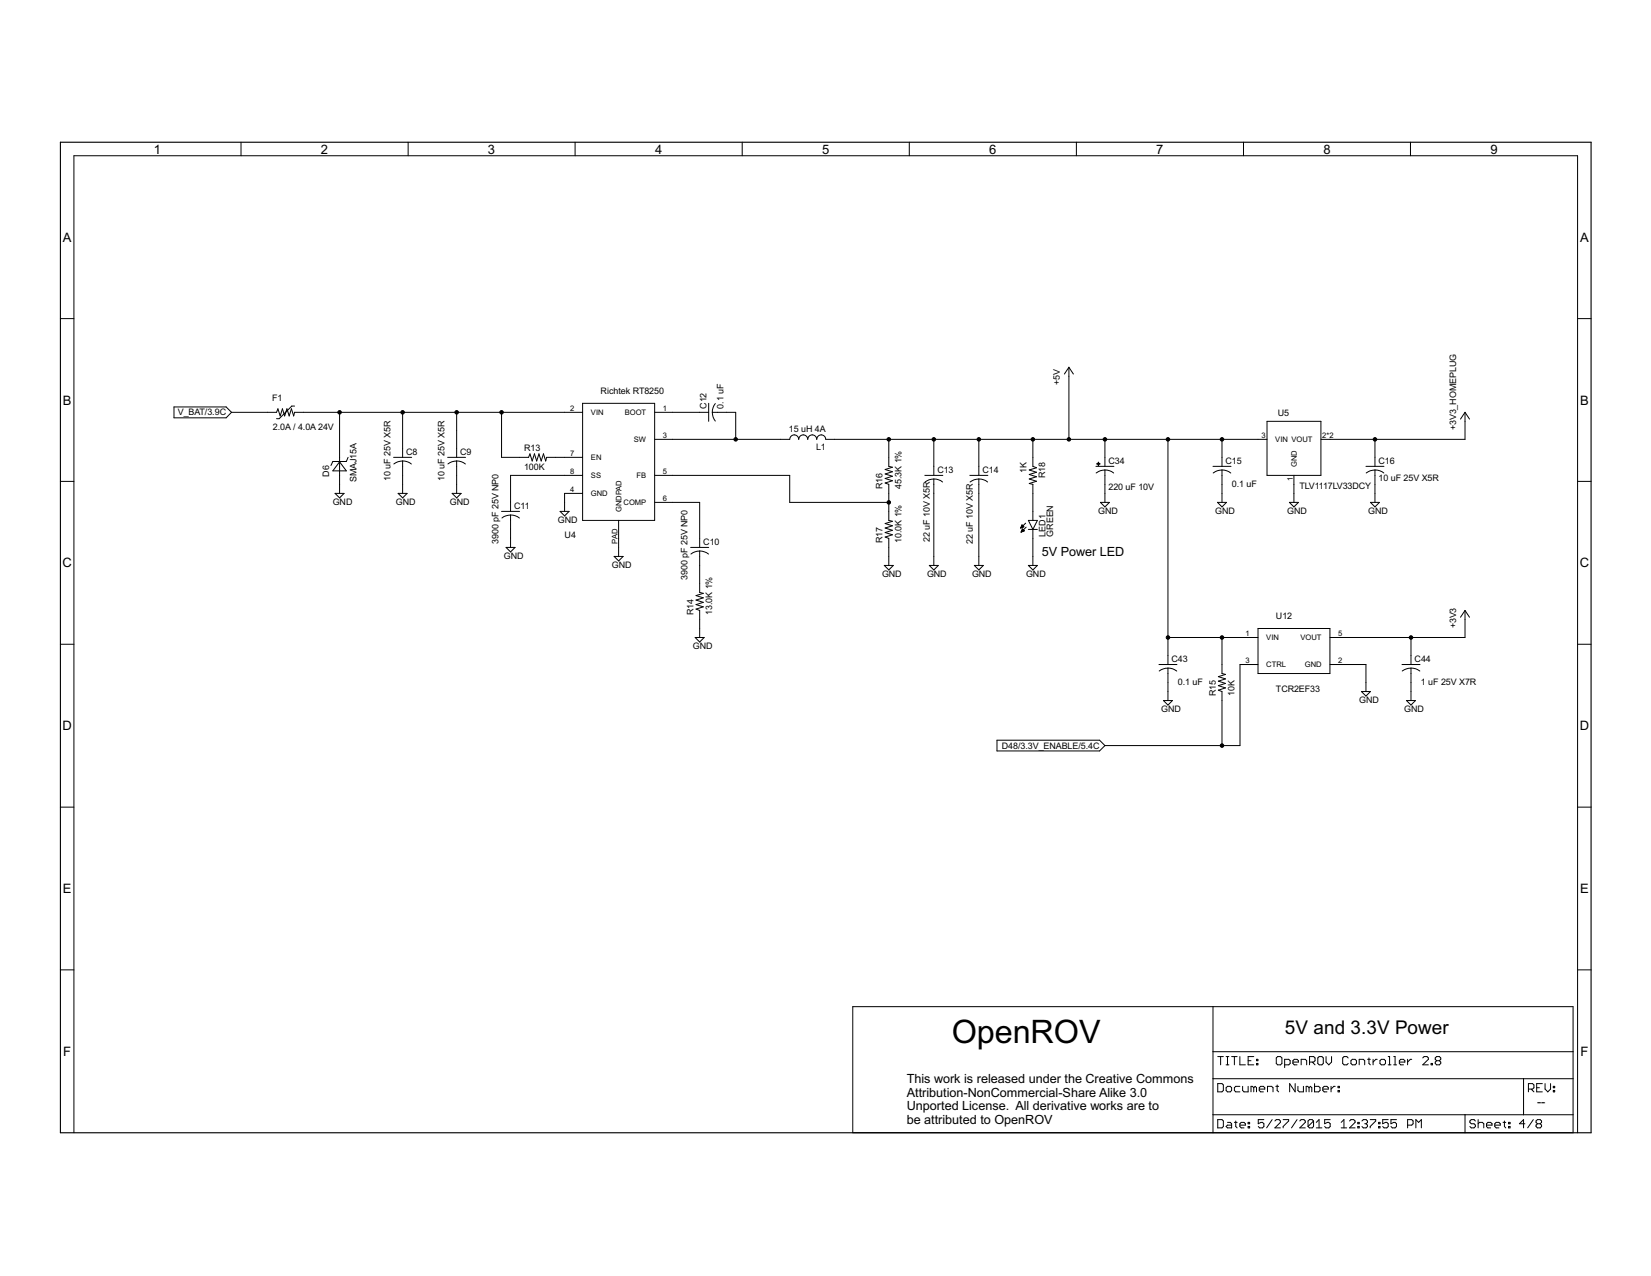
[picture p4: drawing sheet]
<svg xmlns="http://www.w3.org/2000/svg" width="279mm" height="216mm" viewBox="0 0 279 216" stroke-linecap="round" stroke-linejoin="round" font-family="sans-serif">
<g fill="none" stroke="#000" stroke-width=".17">
<path d="M40.8 24.1v2.3M69.1 24.1v2.3M97.3 24.1v2.3M125.6 24.1v2.3M153.9 24.1v2.3M182.2 24.1v2.3M210.4 24.1v2.3M238.7 24.1v2.3M10.2 53.9h2.3M267 53.9h2.3M29.4 68.9h8.9l.9 .9-.9 .9h-8.9zM39.2 69.8h7.6l.2-.6 .4 1.2 .4-1.2 .4 1.2 .4-1.2 .3 1.2 .4-1.2 .4 1.2 .1-.6h48.8"/>
<path d="M49.8 68.7h-.4l-2.2 2.1h-.4M57.5 78.1l1.1 1.6h-2.3zM57.5 69.8v13.7M58.9 77.4l-.3 .7h-2.3l-.3 .7M66.6 77.4h3.1M68.1 78a2.36 2.36 0 0 1 1.5 .5M68.1 78a2.36 2.36 0 0 0-1.4 .5M68.1 69.8v7.6M68.1 78v5.5M75.8 77.4h3M77.3 78a2.36 2.36 0 0 1 1.5 .5M77.3 78a2.36 2.36 0 0 0-1.5 .5"/>
<path d="M77.3 69.8v7.6M77.3 78v5.5M84.9 69.8v7.6h4.6l.2-.6 .4 1.2 .3-1.2 .4 1.2 .4-1.2 .4 1.2 .4-1.2 .4 1.2 .1-.6h6.1M98.6 68.2h12.2v19.9h-12.2zM110.8 74.3h22.8a.76 .76 0 0 1 .8-.7 .76 .76 0 0 1 .8 .7 .76 .76 0 0 1 .7-.7 .76 .76 0 0 1 .8 .7 .76 .76 0 0 1 .8-.7 .76 .76 0 0 1 .7 .7 .76 .76 0 0 1 .8-.7 .76 .76 0 0 1 .7 .7h74.7M110.8 69.8h9.1M119.9 68.2v3.1M120.5 69.8a2.36 2.36 0 0 0 .6 1.4M120.5 69.8h4v4.5M121.1 68.3a2.36 2.36 0 0 0-.6 1.5M150.4 74.3v4.6l.6 .2-1.2 .3 1.2 .4-1.2 .4 1.2 .4-1.2 .4 1.2 .3-1.2 .4 .6 .3v6.1l.6 .1-1.2 .4 1.2 .4-1.2 .3 1.2 .4-1.2 .4 1.2 .4-1.2 .4 .6 .2v4.6M158 74.3v6.1"/>
<path d="M165.7 74.3v6.1M174.8 74.3v4.6l.6 .2-1.2 .4 1.2 .4-1.2 .4 1.2 .4-1.2 .3 1.2 .4-1.2 .4 .6 .2v6.1M180.9 62.1l.8 1.2M180.9 62.1l-.8 1.2M180.9 62.1v12.2M185.5 78.9h3M187 79.5a2.36 2.36 0 0 1 1.5 .5M187 79.5a2.36 2.36 0 0 0-1.5 .5M187 74.3v4.6M187 79.5v5.5M197.7 74.3v38.1M205.3 78.9h3"/>
<path d="M206.8 79.5a2.36 2.36 0 0 1 1.5 .5M206.8 79.5a2.36 2.36 0 0 0-1.5 .5M206.8 74.3v4.6M206.8 79.5v5.5M214.4 71.3h9.1v9.1h-9.1zM231.2 78.9h3M232.7 79.5a2.36 2.36 0 0 1 1.5 .5M232.7 79.5a2.36 2.36 0 0 0-1.5 .5M232.7 74.3v4.6M232.7 79.5v5.5M247.9 69.8v4.5h-24.4M247.9 69.8l.8 1.1"/>
<path d="M247.9 69.8l-.7 1.1M10.2 81.4h2.3M56.7 83.5h1.5l-.7 .7zM67.4 83.5h1.5l-.8 .7zM76.5 83.5h1.5l-.7 .7zM84.9 86.5h3M85.6 92.6h1.6l-.8 .8zM86.4 87.1a2.36 2.36 0 0 1 1.5 .6M86.4 87.1a2.36 2.36 0 0 0-1.5 .6M86.4 87.1v5.5M94.8 86.5h1.5l-.8 .8zM98.6 80.4h-12.2v6.1"/>
<path d="M98.6 83.5h-3.1v3M103.9 94.1h1.6l-.8 .8zM104.7 88.1v6M110.8 80.4h22.8v4.6h16.8M110.8 85h7.6v7.6M116.9 92.6h3M116.9 93.7a2.36 2.36 0 0 1 1.5-.5v7l.6 .2-1.2 .4 1.2 .4-1.2 .3 1.2 .4-1.2 .4 1.2 .4-1.2 .4 .6 .2v4.6M118.4 93.2l.8 .2 .7 .3M149.6 95.7h1.6l-.8 .7zM156.5 80.4h3.1M157.3 95.7h1.5l-.8 .7zM158 81a2.36 2.36 0 0 1 1.5 .6"/>
<path d="M158 81a2.36 2.36 0 0 0-1.5 .6M158 81v14.7M164.1 80.4h3.1M164.9 95.7h1.5l-.7 .7zM165.7 81a2.36 2.36 0 0 1 1.4 .6M165.7 81a2.36 2.36 0 0 0-1.5 .6M165.7 81v14.7M172.7 89.3h.1M172.8 89.3h.1M172.8 89.2h.3M172.8 89.2h.4M172.8 90h.1"/>
<path d="M172.8 89.1h.4M172.8 89.9h.3M172.9 89h.3M172.9 89h.2M172.9 89.9h.3M172.9 89.8h.4M172.9 88.9h.2M172.9 89.7h.4M173 88.8l.3 .3-.6 .2zM173 88.9h.1M173 89.7h.2M173 89.6h.2"/>
<path d="M173 89.6h.1M173 89.5l-.2 .5M173 89.5l.3 .3M173 89.5h.1M173.3 89.8l-.5 .2M173.6 88.5l-.9 .8M173.7 89.2l-.9 .8M174 95.7h1.6l-.8 .7zM174 88.1h1.6l-.8 1.5zM174 89.6h1.6M174.8 89.6v6.1M186.2 85h1.5l-.7 .8z"/>
<path d="M206 85h1.6l-.8 .8zM218.2 85h1.5l-.7 .8zM219 80.4v4.6M231.9 85h1.5l-.7 .8zM267 81.4h2.3M10.2 109h2.3M117.6 107.9h1.6l-.8 .7zM196.1 112.4h3.1M196.9 118.5h1.5l-.7 .8zM197.7 113a2.36 2.36 0 0 1 1.4 .5M197.7 113.1l-.8 .1-.7 .3M197.7 107.9h15.2"/>
<path d="M197.7 113.1v5.4M206.8 107.9v6.1l.6 .1-1.2 .4 1.2 .4-1.2 .4 1.2 .3-1.2 .4 1.2 .4-1.2 .4 .6 .2v9.2M212.9 112.4h-3.1v13.8h-22.8M212.9 106.3h12.2v7.7h-12.2zM225.1 112.4h6.1v4.6M230.4 117h1.5l-.7 .8zM237.3 112.4h3M238 118.5h1.5l-.7 .8zM238.8 113a2.36 2.36 0 0 1 1.5 .5M238.8 113.1l-.8 .1-.7 .3M238.8 107.9v4.5M238.8 113.1v5.4"/>
<path d="M247.9 103.3v4.6h-22.8M247.9 103.3l.8 1.1M247.9 103.3l-.7 1.1M267 109h2.3M10.2 136.6h2.3M168.7 125.2h17.4l.9 1-.9 .9h-17.4zM267 136.6h2.3M10.2 164.1h2.3M144.3 170.3h121.9v21.4h-121.9zM205.3 170.3v21.4M205.3 177.9h60.9M206.1 178.8h.9"/>
<path d="M206.6 178.8v1.4M207.5 178.8h.5M207.7 178.8v1.4M208.4 178.8h1M208.9 178.8v1.4M209.8 178.8v1.4h1M211.2 179.5h.5M212.2 178.8h-1v1.4h1M212.6 179.9h.3v.3h-.3zM212.6 179.2h.3v.3h-.3zM216 179l.2-.2h.5l.2 .2v.9l-.2 .3h-.5l-.2-.3zM218.8 179.7h.9v-.2l-.2-.3h-.5l-.2 .3v.4l.2 .3h.5"/>
<path d="M221.6 179.7h.7l.2-.2v-.5l-.2-.2h-.7v1.4M222.1 179.7l.4 .5M223 179l.2-.2h.5l.2 .2v.9l-.2 .3h-.5l-.2-.3zM224.4 178.8v.9l.5 .5 .4-.5v-.9M228.2 179l-.3-.2h-.4l-.3 .2v.9l.3 .3h.4l.3-.3M228.6 179.5l.3-.3h.4l.3 .3v.4l-.3 .3h-.4l-.3-.3zM231.4 179.2h.5M231.7 179v.9l.2 .3M232.4 179.2v1M233.1 179.2h-.3l-.4 .5M233.8 179.2h.4l.3 .3v.4l-.3 .3h-.4l-.3-.3v-.4zM234.9 178.8h.3v1.4"/>
<path d="M235.9 178.8h.2v1.4M236.8 179.7h.9v-.2l-.2-.3h-.5l-.2 .3v.4l.2 .3h.5M238.2 179.2v1M238.9 179.2h-.2l-.5 .5M240.8 179l.2-.2h.5l.2 .2v.2l-.9 1h.9M242.2 179.9h.2v.3h-.2zM243.1 179.5l-.2-.3v-.2l.2-.2h.5l.2 .2v.2l-.2 .3M243.1 179.5l-.2 .2v.2l.2 .3h.5l.2-.3v-.2l-.2-.2M243.1 179.5h.5M267 164.1h2.3M12.5 191.7v-165.3h254.5v165.3M205.3 182.5h60.9"/>
<path d="M205.3 188.6h60.9M206.1 183.3h.7l.2 .3v.9l-.2 .2h-.7zM206.1 189.4h.7l.2 .3v.9l-.2 .2h-.7zM207.5 184l.2-.2h.5l.2 .2v.5l-.2 .2h-.5l-.2-.2zM207.5 180.2h.5M207.7 189.9h.5l.2 .2v.7h-.7l-.2-.2 .2-.2h.7M208.9 189.9h.5M209.1 189.7v.9l.3 .2M209.8 190.4h1v-.3l-.3-.2h-.4l-.3 .2v.5l.3 .2h.4M209.8 183.8h-.7l-.2 .2v.5l.2 .2h.7M210.3 183.8v.7l.2 .2h.7v-.9M211.2 190.6h.3v.2h-.3z"/>
<path d="M211.2 189.9h.3v.2h-.3zM212.2 184l-.3-.2h-.2v.9M212.2 184l.2-.2 .2 .2v.7M212.2 184v.7M213.1 184.3h.9v-.3l-.2-.2h-.5l-.2 .2v.5l.2 .2h.5M213.9 189.4h-1v.7l.5-.2h.3l.2 .2v.5l-.2 .2h-.5l-.3-.2M214.5 184.7v-.9h.7l.2 .2v.7M215.3 189.4l-.9 1.4M215.8 189.7l.2-.3h.5l.2 .3v.2l-.9 .9h.9M215.9 183.8h.5M216.1 183.6v.9l.3 .2M217.1 189.4h1v.3l-1 .9v.2"/>
<path d="M217.4 180.2h.7l.2-.3v-.4l-.2-.3h-.7v1.4M219.2 183.3v1.4l-1-1.4v1.4M219.5 189.4l-.9 1.4M219.6 183.8v.7l.3 .2h.7v-.9M220 189.7l.2-.3h.5l.2 .3v.2l-.9 .9h.9M220.2 180.2v-1h.7l.2 .3v.7M221.5 184l-.2-.2h-.3v.9M221.5 184v.7M221.5 184l.3-.2 .2 .2v.7M222.3 189.7v.9l-.2 .2h-.5l-.2-.2M222.3 189.7l-.2-.3h-.5l-.2 .3v.9M222.3 189.7l-.9 .9"/>
<path d="M222.5 183.3v1.4h.7l.2-.2v-.5l-.2-.2h-.7M222.8 190.8h.9M222.8 189.9l.4-.5v1.4M223.9 184.3h.9v-.3l-.2-.2h-.5l-.2 .2v.5l.2 .2h.5M225.1 189.4h-.9v.7l.4-.2h.3l.2 .2v.5l-.2 .2h-.5l-.2-.2M225.3 183.8v.9M226 183.8h-.3l-.4 .5M226.4 184.5h.3v.2h-.3zM226.4 183.8h.3v.2h-.3zM227 190.8h.9M227 189.9l.4-.5v1.4M228.4 189.7l.2-.3h.5l.2 .3v.2l-.9 .9h.9"/>
<path d="M229.8 190.6h.2v.2h-.2zM229.8 189.9h.2v.2h-.2zM230 180.2v-1h.7l.2 .3v.7M230.5 189.7l.2-.3h.5l.2 .3v.2l-.2 .2M230.9 190.1h.3M231.2 190.1l.2 .3v.2l-.2 .2h-.5l-.2-.2M231.9 189.4h.9v.3l-.9 .9v.2M233.3 190.6h.2v.2h-.2zM233.3 189.9h.2v.2h-.2zM234.9 189.4h-.9v.7l.5-.2h.2l.2 .2v.5l-.2 .2h-.5l-.2-.2M234.9 180.2h.5M235.9 180.2h.4"/>
<path d="M236.3 189.4h-.9v.7l.5-.2h.2l.2 .2v.5l-.2 .2h-.5l-.2-.2M238.2 190.4h.7l.2-.3v-.4l-.2-.3h-.7v1.4M239.6 190.8v-1.4l.5 .5 .4-.5v1.4M247.9 188.6v3.1M249.7 189.7l-.3-.3h-.4l-.2 .3v.2l.2 .2h.4l.3 .3v.2l-.3 .2h-.4l-.2-.2M250.1 190.1l.3-.2h.5l.2 .2v.7M250.1 189.4v1.4M251.6 190.4h.9v-.3l-.2-.2h-.5l-.2 .2v.5l.2 .2h.5M253 190.4h.9v-.3l-.2-.2h-.5l-.2 .2v.5l.2 .2h.5M254.4 189.9h.4M254.6 189.7v.9l.2 .2M255.3 190.6h.2v.2h-.2z"/>
<path d="M255.3 189.9h.2v.2h-.2zM257.8 182.5v6.1M258.1 190.1h-1l.7-.7v1.4M258.7 184.3h.7l.2-.3v-.4l-.2-.3h-.7v1.4M259.1 184.3l.5 .4M259.5 189.4l-1 1.4M260.1 184h.4M260.2 190.1l-.3 .3v.2l.3 .2h.4l.3-.2v-.2l-.3-.3M260.2 190.1l-.3-.2v-.2l.3-.3h.4l.3 .3v.2l-.3 .2M260.2 190.1h.4M261 183.3h-.9v1.4h.9M261.5 183.3v1l.4 .4 .5-.4v-1"/>
<path d="M262.9 184.5h.2v.2h-.2zM262.9 183.8h.2v.2h-.2z"/>
</g>
<path d="M10.2 24.1h259.1v167.6h-259.1z" fill="none" stroke="#000" stroke-width=".19"/>
<path d="M185.6 78.4l.6 .1zM185.8 78.2l.1 .6z" fill="#000" stroke="#000" stroke-width=".17"/>
<g fill="#000" stroke="#000" stroke-width=".17">
<circle cx="57.5" cy="69.8" r=".3"/>
<circle cx="68.1" cy="69.8" r=".3"/>
<circle cx="77.3" cy="69.8" r=".3"/>
<circle cx="84.9" cy="69.8" r=".3"/>
<circle cx="124.5" cy="74.3" r=".3"/>
<circle cx="150.4" cy="74.3" r=".3"/>
<circle cx="158" cy="74.3" r=".3"/>
<circle cx="165.7" cy="74.3" r=".3"/>
<circle cx="174.8" cy="74.3" r=".3"/>
<circle cx="180.9" cy="74.3" r=".3"/>
<circle cx="187" cy="74.3" r=".3"/>
<circle cx="197.7" cy="74.3" r=".3"/>
<circle cx="206.8" cy="74.3" r=".3"/>
<circle cx="232.7" cy="74.3" r=".3"/>
<circle cx="150.4" cy="85" r=".3"/>
<circle cx="197.7" cy="107.9" r=".3"/>
<circle cx="206.8" cy="107.9" r=".3"/>
<circle cx="238.8" cy="107.9" r=".3"/>
<circle cx="206.8" cy="126.2" r=".3"/>
</g>
<text font-size="6.1" x="161.1" y="176.4">OpenROV</text>
<text font-size="3.6" x="217.5" y="174.9">5V and 3.3V Power</text>
<g font-size="2.5">
<text x="26" y="26">1</text>
<text x="54.3" y="26">2</text>
<text x="82.6" y="26">3</text>
<text x="110.9" y="26">4</text>
<text x="139.1" y="26">5</text>
<text x="167.4" y="26">6</text>
<text x="195.7" y="26">7</text>
<text x="224" y="26">8</text>
<text x="252.2" y="26">9</text>
<text x="10.6" y="40.9">A</text>
<text x="267.4" y="40.9">A</text>
<text x="10.6" y="68.5">B</text>
<text x="267.4" y="68.5">B</text>
<text x="10.6" y="96">C</text>
<text x="267.3" y="96">C</text>
<text x="10.6" y="123.6">D</text>
<text x="267.3" y="123.6">D</text>
<text x="10.6" y="151.1">E</text>
<text x="267.4" y="151.1">E</text>
<text x="10.7" y="178.7">F</text>
<text x="267.4" y="178.7">F</text>
</g>
<g font-size="2.4">
<text x="176.3" y="94.2">5V Power LED</text>
<text x="153.5" y="183.3">This work is released under the Creative Commons</text>
<text x="153.5" y="185.6">Attribution-NonCommercial-Share Alike 3.0</text>
<text x="153.5" y="187.9">Unported License. All derivative works are to</text>
<text x="153.5" y="190.1">be attributed to OpenROV</text>
<text x="260.1" y="187.1">--</text>
</g>
<g font-size="1.7">
<text x="179.4" y="65.2" transform="rotate(-90 179.4 65.2)">+5V</text>
<text x="30.1" y="70.3">V_BAT/3.9C</text>
<text x="46" y="67.8">F1</text>
<text x="101.6" y="66.7">Richtek RT8250</text>
<text x="119.6" y="69.2" transform="rotate(-90 119.6 69.2)">C12</text>
<text x="122.4" y="69.2" transform="rotate(-90 122.4 69.2)">0.1 uF</text>
<text x="216.2" y="70.4">U5</text>
<text x="46.2" y="72.8">2.0A / 4.0A 24V</text>
<text x="68.7" y="77">C8</text>
<text x="77.9" y="77">C9</text>
<text x="88.7" y="76.3">R13</text>
<text x="133.5" y="73.1">15 uH 4A</text>
<text x="138.1" y="76.2">L1</text>
<text x="246.4" y="72.8" transform="rotate(-90 246.4 72.8)">+3V3_HOMEPLUG</text>
<text x="55.7" y="80.7" transform="rotate(-90 55.7 80.7)">D6</text>
<text x="60.3" y="81.6" transform="rotate(-90 60.3 81.6)">SMAJ15A</text>
<text x="66.1" y="81.4" transform="rotate(-90 66.1 81.4)">10 uF 25V X5R</text>
<text x="75.2" y="81.4" transform="rotate(-90 75.2 81.4)">10 uF 25V X5R</text>
<text x="88.7" y="79.5">100K</text>
<text x="149.4" y="82.7" transform="rotate(-90 149.4 82.7)">R16</text>
<text x="152.5" y="82.7" transform="rotate(-90 152.5 82.7)">45.3K 1%</text>
<text x="158.6" y="80.1">C13</text>
<text x="166.3" y="80.1">C14</text>
<text x="173.7" y="80" transform="rotate(-90 173.7 80)">1K</text>
<text x="176.9" y="80.9" transform="rotate(-90 176.9 80.9)">R18</text>
<text x="187.6" y="83">220 uF 10V</text>
<text x="187.6" y="78.5">C34</text>
<text x="207.4" y="78.5">C15</text>
<text x="208.5" y="82.3">0.1 uF</text>
<text x="219.9" y="82.7">TLV1117LV33DCY</text>
<text x="233.3" y="81.4">10 uF 25V X5R</text>
<text x="233.3" y="78.5">C16</text>
<text x="56.3" y="85.4">GND</text>
<text x="67" y="85.4">GND</text>
<text x="76.1" y="85.4">GND</text>
<text x="87" y="86.2">C11</text>
<text x="94.4" y="88.4">GND</text>
<text x="185.8" y="86.9">GND</text>
<text x="205.6" y="86.9">GND</text>
<text x="217.8" y="86.9">GND</text>
<text x="231.6" y="86.9">GND</text>
<text x="84.4" y="92" transform="rotate(-90 84.4 92)">3900 pF 25V NP0</text>
<text x="85.3" y="94.5">GND</text>
<text x="95.6" y="91.1">U4</text>
<text x="119" y="92.2">C10</text>
<text x="149.4" y="91.9" transform="rotate(-90 149.4 91.9)">R17</text>
<text x="152.5" y="91.9" transform="rotate(-90 152.5 91.9)">10.0K 1%</text>
<text x="157.3" y="91.7" transform="rotate(-90 157.3 91.7)">22 uF 10V X5R</text>
<text x="164.7" y="92" transform="rotate(-90 164.7 92)">22 uF 10V X5R</text>
<text x="176.9" y="90.8" transform="rotate(-90 176.9 90.8)">LED1</text>
<text x="178.2" y="90.8" transform="rotate(-90 178.2 90.8)">GREEN</text>
<text x="103.6" y="96.1">GND</text>
<text x="116.4" y="98.1" transform="rotate(-90 116.4 98.1)">3900 pF 25V NP0</text>
<text x="149.3" y="97.6">GND</text>
<text x="156.9" y="97.6">GND</text>
<text x="164.5" y="97.6">GND</text>
<text x="173.6" y="97.6">GND</text>
<text x="117.4" y="104.1" transform="rotate(-90 117.4 104.1)">R14</text>
<text x="120.5" y="104.1" transform="rotate(-90 120.5 104.1)">13.0K 1%</text>
<text x="215.9" y="104.8">U12</text>
<text x="246.4" y="106.3" transform="rotate(-90 246.4 106.3)">+3V3</text>
<text x="117.3" y="109.8">GND</text>
<text x="198.3" y="112.1">C43</text>
<text x="239.4" y="112.1">C44</text>
<text x="199.3" y="115.9">0.1 uF</text>
<text x="205.7" y="117.8" transform="rotate(-90 205.7 117.8)">R15</text>
<text x="208.9" y="117.8" transform="rotate(-90 208.9 117.8)">10K</text>
<text x="215.9" y="117">TCR2EF33</text>
<text x="230" y="118.9">GND</text>
<text x="240.5" y="115.9">1 uF 25V X7R</text>
<text x="196.5" y="120.4">GND</text>
<text x="237.6" y="120.4">GND</text>
<text x="169.6" y="126.7">D48/3.3V_ENABLE/5.4C</text>
</g>
<g font-size="1.4">
<text x="96.5" y="69.6">2</text>
<text x="100" y="70.2">VIN</text>
<text x="105.7" y="70.2">BOOT</text>
<text x="112.2" y="69.6">1</text>
<text x="96.5" y="77.2">7</text>
<text x="100" y="77.8">EN</text>
<text x="107.3" y="74.8">SW</text>
<text x="112.2" y="74.1">3</text>
<text x="213.5" y="74.1">3</text>
<text x="215.8" y="74.8">VIN VOUT</text>
<text x="223.8" y="74.1">2*2</text>
<text x="96.5" y="83.3">4</text>
<text x="96.5" y="80.2">8</text>
<text x="100" y="83.9">GND</text>
<text x="100" y="80.9">SS</text>
<text x="107.7" y="80.9">FB</text>
<text x="112.2" y="80.2">5</text>
<text x="218.8" y="81.4" transform="rotate(-90 218.8 81.4)">1</text>
<text x="219.4" y="79" transform="rotate(-90 219.4 79)">GND</text>
<text x="105.2" y="86.7" transform="rotate(-90 105.2 86.7)">GNDPAD</text>
<text x="105.5" y="85.5">COMP</text>
<text x="112.2" y="84.8">6</text>
<text x="104.5" y="92" transform="rotate(-90 104.5 92)">PAD</text>
<text x="210.8" y="107.7">1</text>
<text x="226.5" y="107.7">5</text>
<text x="210.8" y="112.2">3</text>
<text x="214.3" y="108.3">VIN</text>
<text x="214.3" y="112.9">CTRL</text>
<text x="220.1" y="108.3">VOUT</text>
<text x="220.8" y="112.9">GND</text>
<text x="226.5" y="112.2">2</text>
</g>
</svg>
